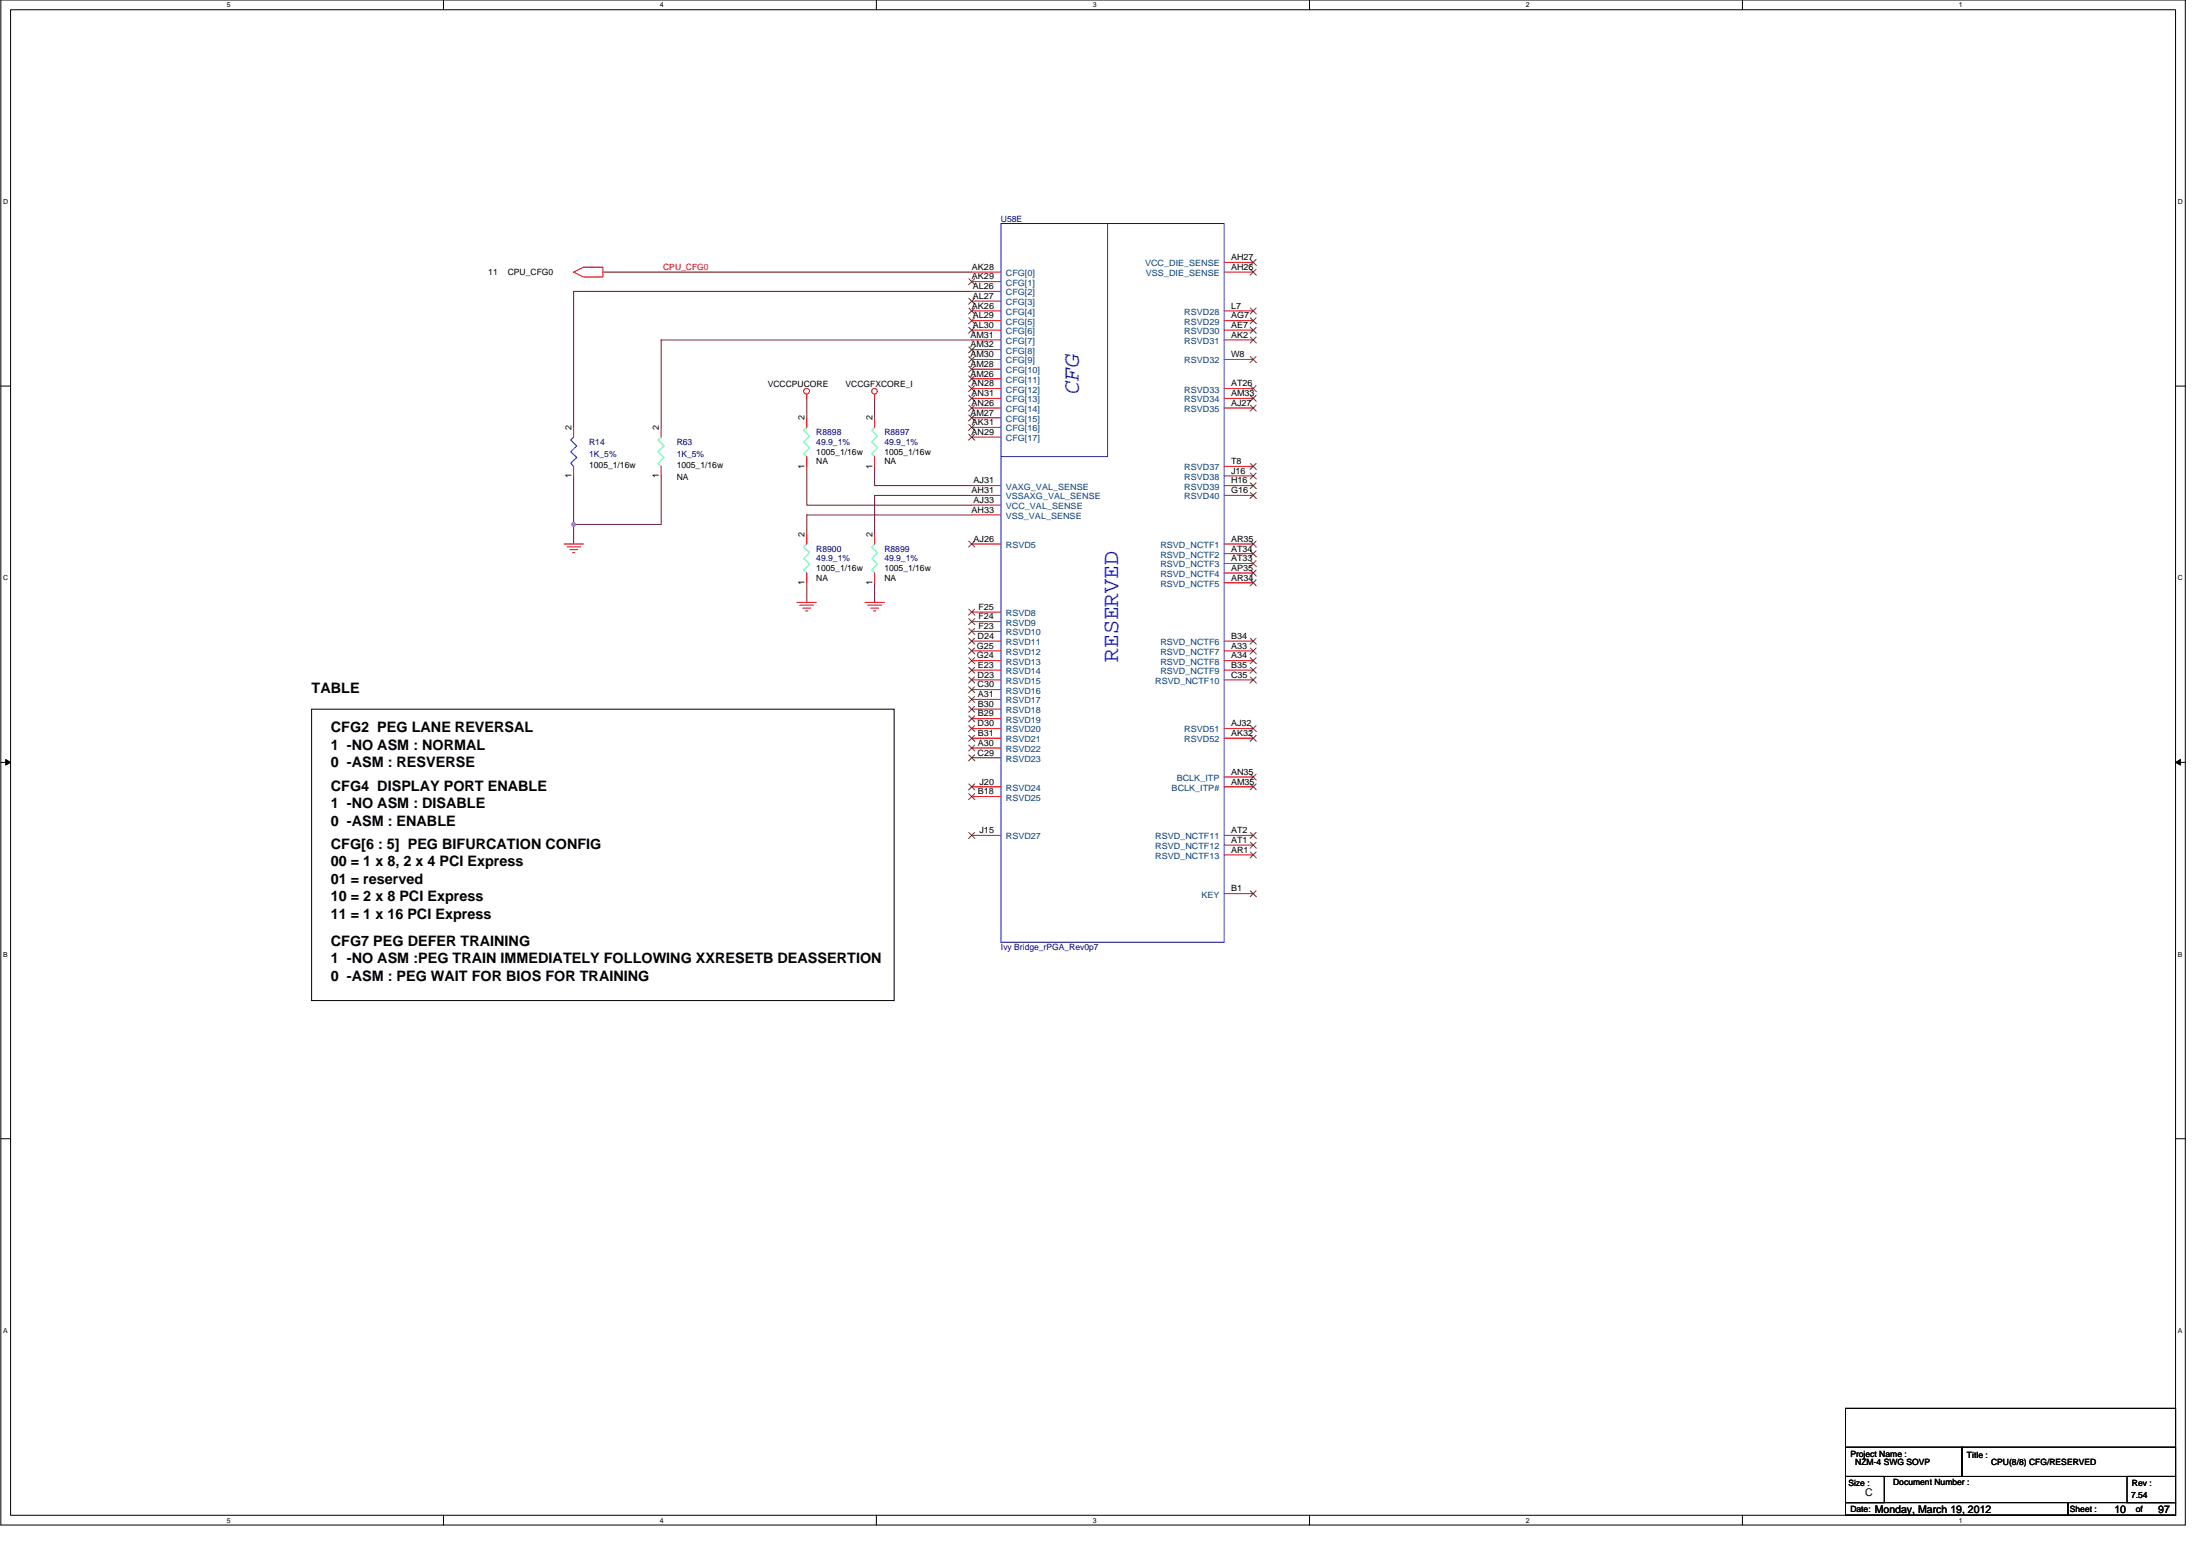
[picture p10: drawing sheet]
<svg xmlns="http://www.w3.org/2000/svg" width="420mm" height="297mm" viewBox="0 0 420 297" stroke-linecap="round" stroke-linejoin="round" font-family="sans-serif">
<path d="M.2 0h417.2v291.1h-417.2zM2 1.9h413.5v287.4h-413.5z" fill="none" stroke="#000" stroke-width=".19"/>
<g fill="#fff">
<path d="M43.3 .2h.8v1.5h-.8z"/>
<path d="M43.3 289.5h.8v1.5h-.8z"/>
</g>
<path d="M84.7 0v1.9M84.7 289.3v1.8" fill="none" stroke="#000" stroke-width=".19"/>
<g fill="#fff">
<path d="M126 .2h.7v1.5h-.7z"/>
<path d="M126 289.5h.7v1.5h-.7z"/>
</g>
<path d="M167.4 0v1.9M167.4 289.3v1.8" fill="none" stroke="#000" stroke-width=".19"/>
<g fill="#fff">
<path d="M208.7 .2h.7v1.5h-.7z"/>
<path d="M208.7 289.5h.7v1.5h-.7z"/>
</g>
<path d="M250.1 0v1.9M250.1 289.3v1.8" fill="none" stroke="#000" stroke-width=".19"/>
<g fill="#fff">
<path d="M291.4 .2h.7v1.5h-.7z"/>
<path d="M291.4 289.5h.7v1.5h-.7z"/>
</g>
<path d="M332.8 0v1.9M332.8 289.3v1.8" fill="none" stroke="#000" stroke-width=".19"/>
<g fill="#fff">
<path d="M374.1 .2h.7v1.5h-.7z"/>
<path d="M374.1 289.5h.7v1.5h-.7z"/>
<path d="M.6 37.8h1v1.4h-1z"/>
<path d="M416 37.8h.9v1.4h-.9z"/>
<path d="M.6 109.6h1v1.5h-1z"/>
<path d="M416 109.6h.9v1.5h-.9z"/>
</g>
<path d="M.2 73.7h1.8M415.5 73.7h1.9" fill="none" stroke="#000" stroke-width=".19"/>
<g fill="#fff">
<path d="M.6 181.4h.9v1.5h-.9z"/>
<path d="M416 181.4h.8v1.5h-.8z"/>
</g>
<path d="M.2 145.5h1.8M415.5 145.5h1.9" fill="none" stroke="#000" stroke-width=".19"/>
<path d="M1.1 145l.9 .5-.9 .5zM415.5 145.5l.9-.5v1z" fill="#000" stroke="#000" stroke-width=".19"/>
<g fill="#fff">
<path d="M.6 253.3h.8v1.5h-.8z"/>
<path d="M416 253.3h.8v1.5h-.8z"/>
</g>
<path d="M59.5 135.4h111.3v55.6h-111.3zM.2 217.4h1.8M415.5 217.4h1.9M352.5 276.3h22.2v5.6h-22.2zM352.5 268.9h63v20.4h-63zM374.7 276.3h40.8v5.6h-40.8zM352.5 281.9h7.4v5h-7.4zM352.5 286.9h42.4v2.4h-42.4zM394.9 286.9h20.6v2.4h-20.6zM406.2 281.9h9.3v5h-9.3z" fill="none" stroke="#000" stroke-width=".19"/>
<g fill="none" stroke="#800040" stroke-width=".19">
<path d="M115.1 51.9h70.5M185.6 55.6h-76.1v26M154.1 76v3.8M167 76v3.8M185.6 64.9h-59.3v16.7M109.5 90.8v9.3M126.3 90.8v9.3h-16.8M154.1 89v7.4h31.5M167 89v3.7h18.6M185.6 94.6h-18.6v7.4M185.6 98.3h-31.5v3.7M109.5 100.1v3.7"/>
<path d="M154.1 111.3v3.7M167 111.3v3.7"/>
</g>
<circle cx="109.5" cy="100.1" r=".34" fill="#f0f" stroke="#f0f" stroke-width=".19"/>
<g fill="none" stroke="#f00" stroke-width=".19">
<path d="M109.5 51.9l1.9-.9h3.7v1.9h-3.7zM185.6 51.9h5.6M185.6 53.8h5.6M185.6 55.6h5.6M185.6 57.5h5.6M185.6 59.4h5.6M233.8 50.1h5.5M233.8 51.9h5.5M233.8 59.4h5.5M154.1 75.3v.7M154.1 79.8v1.8M167 75.3v.7"/>
<path d="M167 79.8v1.8M185.6 61.2h5.6M185.6 63h5.6M185.6 64.9h5.6M185.6 66.8h5.6M185.6 68.6h5.6M185.6 70.5h5.6M185.6 72.3h5.6M185.6 74.2h5.6M185.6 76h5.6M185.6 77.9h5.6M185.6 79.8h5.6"/>
<path d="M233.8 76h5.5M233.8 77.9h5.5M233.8 68.6h5.5M233.8 74.2h5.5M233.8 64.9h5.5M233.8 63h5.5M233.8 61.2h5.5M109.5 89v1.8M109.5 81.6v1.8M126.3 89v1.8M126.3 81.6v1.8M154.1 87.2v1.8"/>
<path d="M167 87.2v1.8M185.6 81.6h5.6M185.6 83.4h5.6M185.6 92.7h5.6M185.6 94.6h5.6M185.6 96.4h5.6M185.6 98.3h5.6M233.8 90.8h5.5M233.8 92.7h5.5M233.8 94.6h5.5M233.8 89h5.5M107.7 103.8h3.7"/>
<path d="M108.3 104.4h2.6M108.8 104.9h1.5M109.4 105.5h.4M152.2 115h3.7M152.8 115.5h2.6M153.3 116.1h1.5M153.9 116.6h.4M154.1 109.4v1.9M154.1 102v1.8M165.2 115h3.7M165.8 115.5h2.5M166.3 116.1h1.5"/>
<path d="M166.9 116.6h.3M167 109.4v1.9M167 102v1.8M185.6 116.8h5.6M185.6 118.7h5.6M185.6 103.8h5.6M233.8 105.7h5.5M233.8 103.8h5.5M233.8 107.6h5.5M233.8 111.3h5.5M233.8 109.4h5.5M185.6 131.7h5.6"/>
<path d="M185.6 129.8h5.6M185.6 133.5h5.6M185.6 135.4h5.6M185.6 139.1h5.6M185.6 137.2h5.6M185.6 122.4h5.6M185.6 124.2h5.6M185.6 126.1h5.6M185.6 127.9h5.6M185.6 120.5h5.6M233.8 122.4h5.5M233.8 124.2h5.5"/>
<path d="M233.8 126.1h5.5M233.8 127.9h5.5M233.8 129.8h5.5M233.8 139.1h5.5M185.6 159.5h5.6M185.6 142.8h5.6M185.6 140.9h5.6M185.6 144.7h5.6M185.6 150.2h5.6M185.6 152.1h5.6M233.8 159.5h5.5M233.8 140.9h5.5"/>
<path d="M233.8 148.3h5.5M233.8 150.2h5.5M233.8 161.3h5.5M233.8 163.2h5.5M233.8 170.6h5.5"/>
<circle cx="154" cy="74.7" r=".55"/>
<circle cx="167" cy="74.7" r=".54"/>
</g>
<path d="M126.3 83.4l-.6 .6 1.1 1.1-1.1 1.1 1.1 1.1-1.1 1.1 .6 .6M154.1 81.6l-.6 .6 1.1 1.1-1.1 1.1 1.1 1.1-1.1 1.1 .6 .6M167 81.6l-.5 .6 1.1 1.1-1.1 1.1 1.1 1.1-1.1 1.1 .5 .6M154.1 103.8l-.6 .6 1.1 1.1-1.1 1.1 1.1 1.1-1.1 1.1 .6 .6M167 103.8l-.5 .6 1.1 1.1-1.1 1.1 1.1 1.1-1.1 1.1 .5 .6" fill="none" stroke="#00ff80" stroke-width=".19"/>
<path d="M191.2 42.7h42.6v137.2h-42.6zM211.5 42.7v44.5h-20.3M109.5 83.4l-.5 .6 1.1 1.1-1.1 1.1 1.1 1.1-1.1 1.1 .5 .6" fill="none" stroke="#00f" stroke-width=".19"/>
<g fill="none" stroke="#804000" stroke-width=".19">
<path d="M185 53.2l1.2 1.2M185 56.9l1.2 1.2M185 58.8l1.2 1.1M186.1 53.2l-1.1 1.2M186.1 56.9l-1.1 1.2M186.1 58.8l-1.1 1.1M238.8 49.5l1.1 1.2M238.8 51.4l1.1 1.1M238.8 58.8l1.1 1.1M239.9 49.5l-1.2 1.2M239.9 51.4l-1.2 1.1M239.9 58.8l-1.2 1.1"/>
<path d="M185 60.7l1.2 1.1M185 62.5l1.2 1.1M185 66.2l1.2 1.2M185 68.1l1.2 1.1M185 69.9l1.2 1.2M185 71.8l1.2 1.1M185 73.6l1.2 1.2M185 75.5l1.2 1.1M185 77.3l1.2 1.2M185 79.2l1.2 1.1M186.1 60.7l-1.1 1.1M186.1 62.5l-1.1 1.1"/>
<path d="M186.1 66.2l-1.1 1.2M186.1 68.1l-1.1 1.1M186.1 69.9l-1.1 1.2M186.1 71.8l-1.1 1.1M186.1 73.6l-1.1 1.2M186.1 75.5l-1.1 1.1M186.1 77.3l-1.1 1.2M186.1 79.2l-1.1 1.1M238.8 75.5l1.1 1.1M238.8 77.3l1.1 1.2M238.8 68.1l1.1 1.1M238.8 73.6l1.1 1.2"/>
<path d="M238.8 64.3l1.1 1.2M238.8 62.5l1.1 1.1M238.8 60.7l1.1 1.1M239.9 75.5l-1.2 1.1M239.9 77.3l-1.2 1.2M239.9 68.1l-1.2 1.1M239.9 73.6l-1.2 1.2M239.9 64.3l-1.2 1.2M239.9 62.5l-1.2 1.1M239.9 60.7l-1.2 1.1M185 81l1.2 1.2M185 82.9l1.2 1.1"/>
<path d="M186.1 81l-1.1 1.2M186.1 82.9l-1.1 1.1M238.8 90.3l1.1 1.1M238.8 92.2l1.1 1.1M238.8 94l1.1 1.2M238.8 88.5l1.1 1.1M239.9 90.3l-1.2 1.1M239.9 92.2l-1.2 1.1M239.9 94l-1.2 1.2M239.9 88.5l-1.2 1.1M185 116.3l1.2 1.1M185 118.1l1.2 1.2"/>
<path d="M185 120l1.2 1.1M185 103.3l1.2 1.1M186.1 116.3l-1.1 1.1M186.1 118.1l-1.1 1.2M186.1 120l-1.1 1.1M186.1 103.3l-1.1 1.1M238.8 105.2l1.1 1.1M238.8 103.3l1.1 1.1M238.8 107l1.1 1.2M238.8 110.7l1.1 1.1M238.8 108.8l1.1 1.2M239.9 105.2l-1.2 1.1"/>
<path d="M239.9 103.3l-1.2 1.1M239.9 107l-1.2 1.2M239.9 110.7l-1.2 1.1M239.9 108.8l-1.2 1.2M185 131.1l1.2 1.1M185 129.2l1.2 1.2M185 133l1.2 1.1M185 134.8l1.2 1.2M185 138.5l1.2 1.2M185 136.7l1.2 1.1M185 121.8l1.2 1.2M185 123.7l1.2 1.1"/>
<path d="M185 125.6l1.2 1.1M185 127.4l1.2 1.1M186.1 131.1l-1.1 1.1M186.1 129.2l-1.1 1.2M186.1 133l-1.1 1.1M186.1 134.8l-1.1 1.2M186.1 138.5l-1.1 1.2M186.1 136.7l-1.1 1.1M186.1 121.8l-1.1 1.2M186.1 123.7l-1.1 1.1M186.1 125.6l-1.1 1.1M186.1 127.4l-1.1 1.1"/>
<path d="M238.8 121.8l1.1 1.2M238.8 123.7l1.1 1.1M238.8 125.6l1.1 1.1M238.8 127.4l1.1 1.1M238.8 129.2l1.1 1.2M238.8 138.5l1.1 1.2M239.9 121.8l-1.2 1.2M239.9 123.7l-1.2 1.1M239.9 125.6l-1.2 1.1M239.9 127.4l-1.2 1.1M239.9 129.2l-1.2 1.2M239.9 138.5l-1.2 1.2"/>
<path d="M185 158.9l1.2 1.2M185 142.2l1.2 1.2M185 140.4l1.2 1.1M185 144.1l1.2 1.1M185 149.6l1.2 1.2M185 151.5l1.2 1.2M186.1 158.9l-1.1 1.2M186.1 142.2l-1.1 1.2M186.1 140.4l-1.1 1.1M186.1 144.1l-1.1 1.1M186.1 149.6l-1.1 1.2M186.1 151.5l-1.1 1.2"/>
<path d="M238.8 158.9l1.1 1.2M238.8 140.4l1.1 1.1M238.8 147.8l1.1 1.1M238.8 149.6l1.1 1.2M239.9 158.9l-1.2 1.2M239.9 140.4l-1.2 1.1M239.9 147.8l-1.2 1.1M239.9 149.6l-1.2 1.2M238.8 160.8l1.1 1.1M238.8 162.6l1.1 1.2M238.8 170.1l1.1 1.1M239.9 160.8l-1.2 1.1"/>
<path d="M239.9 162.6l-1.2 1.2M239.9 170.1l-1.2 1.1"/>
</g>
<g font-size="4.4" fill="#00f">
<text x="206.1" y="75.3" transform="rotate(-90 206.1 75.3)">CFG</text>
<text x="213.5" y="126.4" transform="rotate(-90 213.5 126.4)">RESERVED</text>
</g>
<g font-size="2.8">
<text x="59.5" y="132.4">TABLE</text>
<text x="63.2" y="139.8">CFG2 PEG LANE REVERSAL</text>
<text x="63.2" y="143.1">1 -NO ASM : NORMAL</text>
<text x="63.2" y="146.5">0 -ASM : RESVERSE</text>
<text x="63.2" y="150.9">CFG4 DISPLAY PORT ENABLE</text>
<text x="63.2" y="154.3">1 -NO ASM : DISABLE</text>
<text x="63.2" y="157.6">0 -ASM : ENABLE</text>
<text x="63.2" y="162">CFG[6 : 5] PEG BIFURCATION CONFIG</text>
<text x="63.2" y="165.4">00 = 1 x 8, 2 x 4 PCI Express</text>
<text x="63.2" y="168.7">01 = reserved</text>
<text x="63.2" y="172.1">10 = 2 x 8 PCI Express</text>
<text x="63.2" y="175.4">11 = 1 x 16 PCI Express</text>
<text x="63.2" y="180.6">CFG7 PEG DEFER TRAINING</text>
<text x="63.2" y="183.9">1 -NO ASM :PEG TRAIN IMMEDIATELY FOLLOWING XXRESETB DEASSERTION</text>
<text x="63.2" y="187.3">0 -ASM : PEG WAIT FOR BIOS FOR TRAINING</text>
</g>
<g font-size="2">
<text x="356.2" y="285.6">C</text>
<text x="358" y="288.8">Monday, March 19, 2012</text>
<text x="403.8" y="288.8">10</text>
<text x="412.2" y="288.8">97</text>
</g>
<g font-size="1.7" fill="#000080">
<text x="191.2" y="42.3">U58E</text>
<text x="155.9" y="83.1">R8898</text>
<text x="168.9" y="83.1">R8897</text>
<text x="112.5" y="84.9">R14</text>
<text x="112.5" y="87.2">1K_5%</text>
<text x="129.2" y="84.9">R63</text>
<text x="129.2" y="87.2">1K_5%</text>
<text x="155.9" y="84.9">49.9_1%</text>
<text x="168.9" y="84.9">49.9_1%</text>
<text x="155.9" y="105.3">R8900</text>
<text x="155.9" y="107.2">49.9_1%</text>
<text x="168.9" y="105.3">R8899</text>
<text x="168.9" y="107.2">49.9_1%</text>
<text x="191.2" y="181.4">Ivy Bridge_rPGA_Rev0p7</text>
</g>
<g font-size="1.7">
<text x="93.2" y="52.5">11</text>
<text x="97" y="52.5">CPU_CFG0</text>
<text x="185.6" y="51.5">AK28</text>
<text x="185.6" y="53.3">AK29</text>
<text x="235.1" y="49.7">AH27</text>
<text x="235.1" y="51.5">AH26</text>
<text x="185.6" y="58.9">AK26</text>
<text x="185.8" y="55.2">AL26</text>
<text x="185.8" y="57.1">AL27</text>
<text x="235.1" y="58.9">L7</text>
<text x="185.3" y="64.5">AM31</text>
<text x="185.8" y="60.8">AL29</text>
<text x="185.8" y="62.6">AL30</text>
<text x="235.1" y="64.5">AK2</text>
<text x="235.1" y="62.6">AE7</text>
<text x="235.1" y="60.8">AG7</text>
<text x="185.3" y="66.3">AM32</text>
<text x="185.3" y="68.2">AM30</text>
<text x="185.3" y="70.1">AM28</text>
<text x="185.3" y="71.9">AM26</text>
<text x="235.1" y="68.2">W8</text>
<text x="146.6" y="73.8">VCCCPUCORE</text>
<text x="161.5" y="73.8">VCCGFXCORE_I</text>
<text x="185.5" y="73.7">AN28</text>
<text x="185.5" y="75.6">AN31</text>
<text x="185.5" y="77.5">AN26</text>
<text x="235.1" y="75.6">AM33</text>
<text x="235.1" y="77.5">AJ27</text>
<text x="235.1" y="73.7">AT26</text>
<text x="109.1" y="82.1" transform="rotate(-90 109.1 82.1)">2</text>
<text x="125.8" y="82.1" transform="rotate(-90 125.8 82.1)">2</text>
<text x="153.7" y="80.3" transform="rotate(-90 153.7 80.3)">2</text>
<text x="166.6" y="80.3" transform="rotate(-90 166.6 80.3)">2</text>
<text x="185.3" y="79.3">AM27</text>
<text x="185.5" y="83">AN29</text>
<text x="185.6" y="81.2">AK31</text>
<text x="112.5" y="89.4">1005_1/16w</text>
<text x="129.2" y="89.4">1005_1/16w</text>
<text x="153.7" y="89.5" transform="rotate(-90 153.7 89.5)">1</text>
<text x="155.9" y="86.8">1005_1/16w</text>
<text x="155.9" y="88.6">NA</text>
<text x="166.6" y="89.5" transform="rotate(-90 166.6 89.5)">1</text>
<text x="168.9" y="86.8">1005_1/16w</text>
<text x="168.9" y="88.6">NA</text>
<text x="235.1" y="88.6">T8</text>
<text x="109.1" y="91.3" transform="rotate(-90 109.1 91.3)">1</text>
<text x="125.8" y="91.3" transform="rotate(-90 125.8 91.3)">1</text>
<text x="129.2" y="91.6">NA</text>
<text x="185.5" y="94.1">AH31</text>
<text x="185.9" y="92.3">AJ31</text>
<text x="235.1" y="90.4">J16</text>
<text x="235.1" y="92.3">H16</text>
<text x="235.1" y="94.1">G16</text>
<text x="185.5" y="97.9">AH33</text>
<text x="185.9" y="96">AJ33</text>
<text x="153.7" y="102.5" transform="rotate(-90 153.7 102.5)">2</text>
<text x="166.6" y="102.5" transform="rotate(-90 166.6 102.5)">2</text>
<text x="185.9" y="103.4">AJ26</text>
<text x="235.1" y="105.3">AT34</text>
<text x="235.1" y="103.4">AR35</text>
<text x="235.1" y="107.1">AT33</text>
<text x="153.7" y="111.7" transform="rotate(-90 153.7 111.7)">1</text>
<text x="155.9" y="109.1">1005_1/16w</text>
<text x="155.9" y="110.9">NA</text>
<text x="166.6" y="111.7" transform="rotate(-90 166.6 111.7)">1</text>
<text x="168.9" y="109.1">1005_1/16w</text>
<text x="168.9" y="110.9">NA</text>
<text x="235.1" y="110.8">AR34</text>
<text x="235.1" y="109">AP35</text>
<text x="186.8" y="116.4">F25</text>
<text x="186.8" y="118.2">F24</text>
<text x="186.6" y="123.8">G25</text>
<text x="186.6" y="125.7">G24</text>
<text x="186.7" y="122">D24</text>
<text x="186.8" y="120.1">F23</text>
<text x="235.1" y="122">B34</text>
<text x="235.1" y="123.8">A33</text>
<text x="235.1" y="125.7">A34</text>
<text x="186.7" y="131.2">C30</text>
<text x="186.7" y="129.4">D23</text>
<text x="186.8" y="127.5">E23</text>
<text x="235.1" y="129.4">C35</text>
<text x="235.1" y="127.5">B35</text>
<text x="186.8" y="133.1">A31</text>
<text x="186.8" y="135">B30</text>
<text x="186.8" y="136.8">B29</text>
<text x="186.7" y="138.6">D30</text>
<text x="186.8" y="142.4">A30</text>
<text x="186.8" y="140.5">B31</text>
<text x="235.1" y="138.6">AJ32</text>
<text x="235.1" y="140.5">AK32</text>
<text x="186.7" y="144.2">C29</text>
<text x="187.1" y="149.8">J20</text>
<text x="235.1" y="147.9">AN35</text>
<text x="235.1" y="149.8">AM35</text>
<text x="186.8" y="151.6">B18</text>
<text x="187.1" y="159">J15</text>
<text x="235.1" y="159">AT2</text>
<text x="235.1" y="160.9">AT1</text>
<text x="235.1" y="162.8">AR1</text>
<text x="235.1" y="170.2">B1</text>
<text x="353.4" y="278.1">Project Name :</text>
<text x="354.3" y="279.6">NZM-4 SWG SOVP</text>
<text x="375.7" y="278.3">Title :</text>
<text x="380.3" y="279.6">CPU(8/8) CFG/RESERVED</text>
<text x="353" y="283.7">Size :</text>
<text x="361.6" y="283.5">Document Number :</text>
<text x="407" y="285.9">7.54</text>
<text x="407.1" y="283.7">Rev :</text>
<text x="353.4" y="288.7">Date:</text>
<text x="395.3" y="288.7">Sheet :</text>
<text x="407.9" y="288.7">of</text>
</g>
<text font-size="1.7" fill="#f00" x="126.7" y="51.6">CPU_CFG0</text>
<g font-size="1.7" fill="#004080">
<text x="192.1" y="52.7">CFG[0]</text>
<text x="218.7" y="50.8">VCC_DIE_SENSE</text>
<text x="218.9" y="52.7">VSS_DIE_SENSE</text>
<text x="192.1" y="54.5">CFG[1]</text>
<text x="192.1" y="56.4">CFG[2]</text>
<text x="192.1" y="58.3">CFG[3]</text>
<text x="192.1" y="60.1">CFG[4]</text>
<text x="192.1" y="62">CFG[5]</text>
<text x="192.1" y="63.8">CFG[6]</text>
<text x="192.1" y="65.7">CFG[7]</text>
<text x="226.2" y="65.7">RSVD31</text>
<text x="226.2" y="63.8">RSVD30</text>
<text x="226.2" y="62">RSVD29</text>
<text x="226.2" y="60.1">RSVD28</text>
<text x="192.1" y="67.5">CFG[8]</text>
<text x="192.1" y="69.4">CFG[9]</text>
<text x="192.1" y="71.2">CFG[10]</text>
<text x="226.2" y="69.4">RSVD32</text>
<text x="192.1" y="73.1">CFG[11]</text>
<text x="192.1" y="74.9">CFG[12]</text>
<text x="192.1" y="76.8">CFG[13]</text>
<text x="226.2" y="76.8">RSVD34</text>
<text x="226.2" y="74.9">RSVD33</text>
<text x="192.1" y="78.7">CFG[14]</text>
<text x="192.1" y="80.5">CFG[15]</text>
<text x="192.1" y="82.3">CFG[16]</text>
<text x="226.2" y="78.7">RSVD35</text>
<text x="192.1" y="84.2">CFG[17]</text>
<text x="226.2" y="89.8">RSVD37</text>
<text x="192.1" y="93.5">VAXG_VAL_SENSE</text>
<text x="192.1" y="95.3">VSSAXG_VAL_SENSE</text>
<text x="226.2" y="91.6">RSVD38</text>
<text x="226.2" y="93.5">RSVD39</text>
<text x="226.2" y="95.3">RSVD40</text>
<text x="192.1" y="97.2">VCC_VAL_SENSE</text>
<text x="192.1" y="99.1">VSS_VAL_SENSE</text>
<text x="192.1" y="104.6">RSVD5</text>
<text x="221.6" y="106.5">RSVD_NCTF2</text>
<text x="221.6" y="104.6">RSVD_NCTF1</text>
<text x="221.6" y="108.3">RSVD_NCTF3</text>
<text x="221.6" y="112">RSVD_NCTF5</text>
<text x="221.6" y="110.2">RSVD_NCTF4</text>
<text x="192.1" y="117.6">RSVD8</text>
<text x="192.1" y="119.4">RSVD9</text>
<text x="192.1" y="123.1">RSVD11</text>
<text x="192.1" y="125">RSVD12</text>
<text x="192.1" y="121.3">RSVD10</text>
<text x="221.6" y="123.1">RSVD_NCTF6</text>
<text x="221.6" y="125">RSVD_NCTF7</text>
<text x="192.1" y="130.6">RSVD15</text>
<text x="192.1" y="126.9">RSVD13</text>
<text x="192.1" y="128.7">RSVD14</text>
<text x="220.6" y="130.6">RSVD_NCTF10</text>
<text x="221.6" y="126.9">RSVD_NCTF8</text>
<text x="221.6" y="128.7">RSVD_NCTF9</text>
<text x="192.1" y="132.4">RSVD16</text>
<text x="192.1" y="134.3">RSVD17</text>
<text x="192.1" y="136.1">RSVD18</text>
<text x="192.1" y="138">RSVD19</text>
<text x="192.1" y="139.8">RSVD20</text>
<text x="192.1" y="143.6">RSVD22</text>
<text x="192.1" y="141.7">RSVD21</text>
<text x="226.2" y="139.8">RSVD51</text>
<text x="226.2" y="141.7">RSVD52</text>
<text x="192.1" y="145.4">RSVD23</text>
<text x="224.7" y="149.1">BCLK_ITP</text>
<text x="192.1" y="151">RSVD24</text>
<text x="192.1" y="152.8">RSVD25</text>
<text x="223.8" y="151">BCLK_ITP#</text>
<text x="192.1" y="160.2">RSVD27</text>
<text x="220.6" y="160.2">RSVD_NCTF11</text>
<text x="220.6" y="162.1">RSVD_NCTF12</text>
<text x="220.6" y="164">RSVD_NCTF13</text>
<text x="229.4" y="171.4">KEY</text>
</g>
<g font-size="1.3">
<text x="43.3" y="1.4">5</text>
<text x="126" y="1.4">4</text>
<text x="208.7" y="1.4">3</text>
<text x="291.4" y="1.4">2</text>
<text x="374.1" y="1.4">1</text>
<text x=".6" y="38.9">D</text>
<text x="416" y="38.9">D</text>
<text x=".6" y="110.8">C</text>
<text x="416" y="110.8">C</text>
<text x=".6" y="182.6">B</text>
<text x="416" y="182.6">B</text>
<text x=".6" y="254.5">A</text>
<text x="416" y="254.5">A</text>
<text x="43.3" y="290.7">5</text>
<text x="126" y="290.7">4</text>
<text x="208.7" y="290.7">3</text>
<text x="291.4" y="290.7">2</text>
<text x="374.1" y="290.7">1</text>
</g>
</svg>
